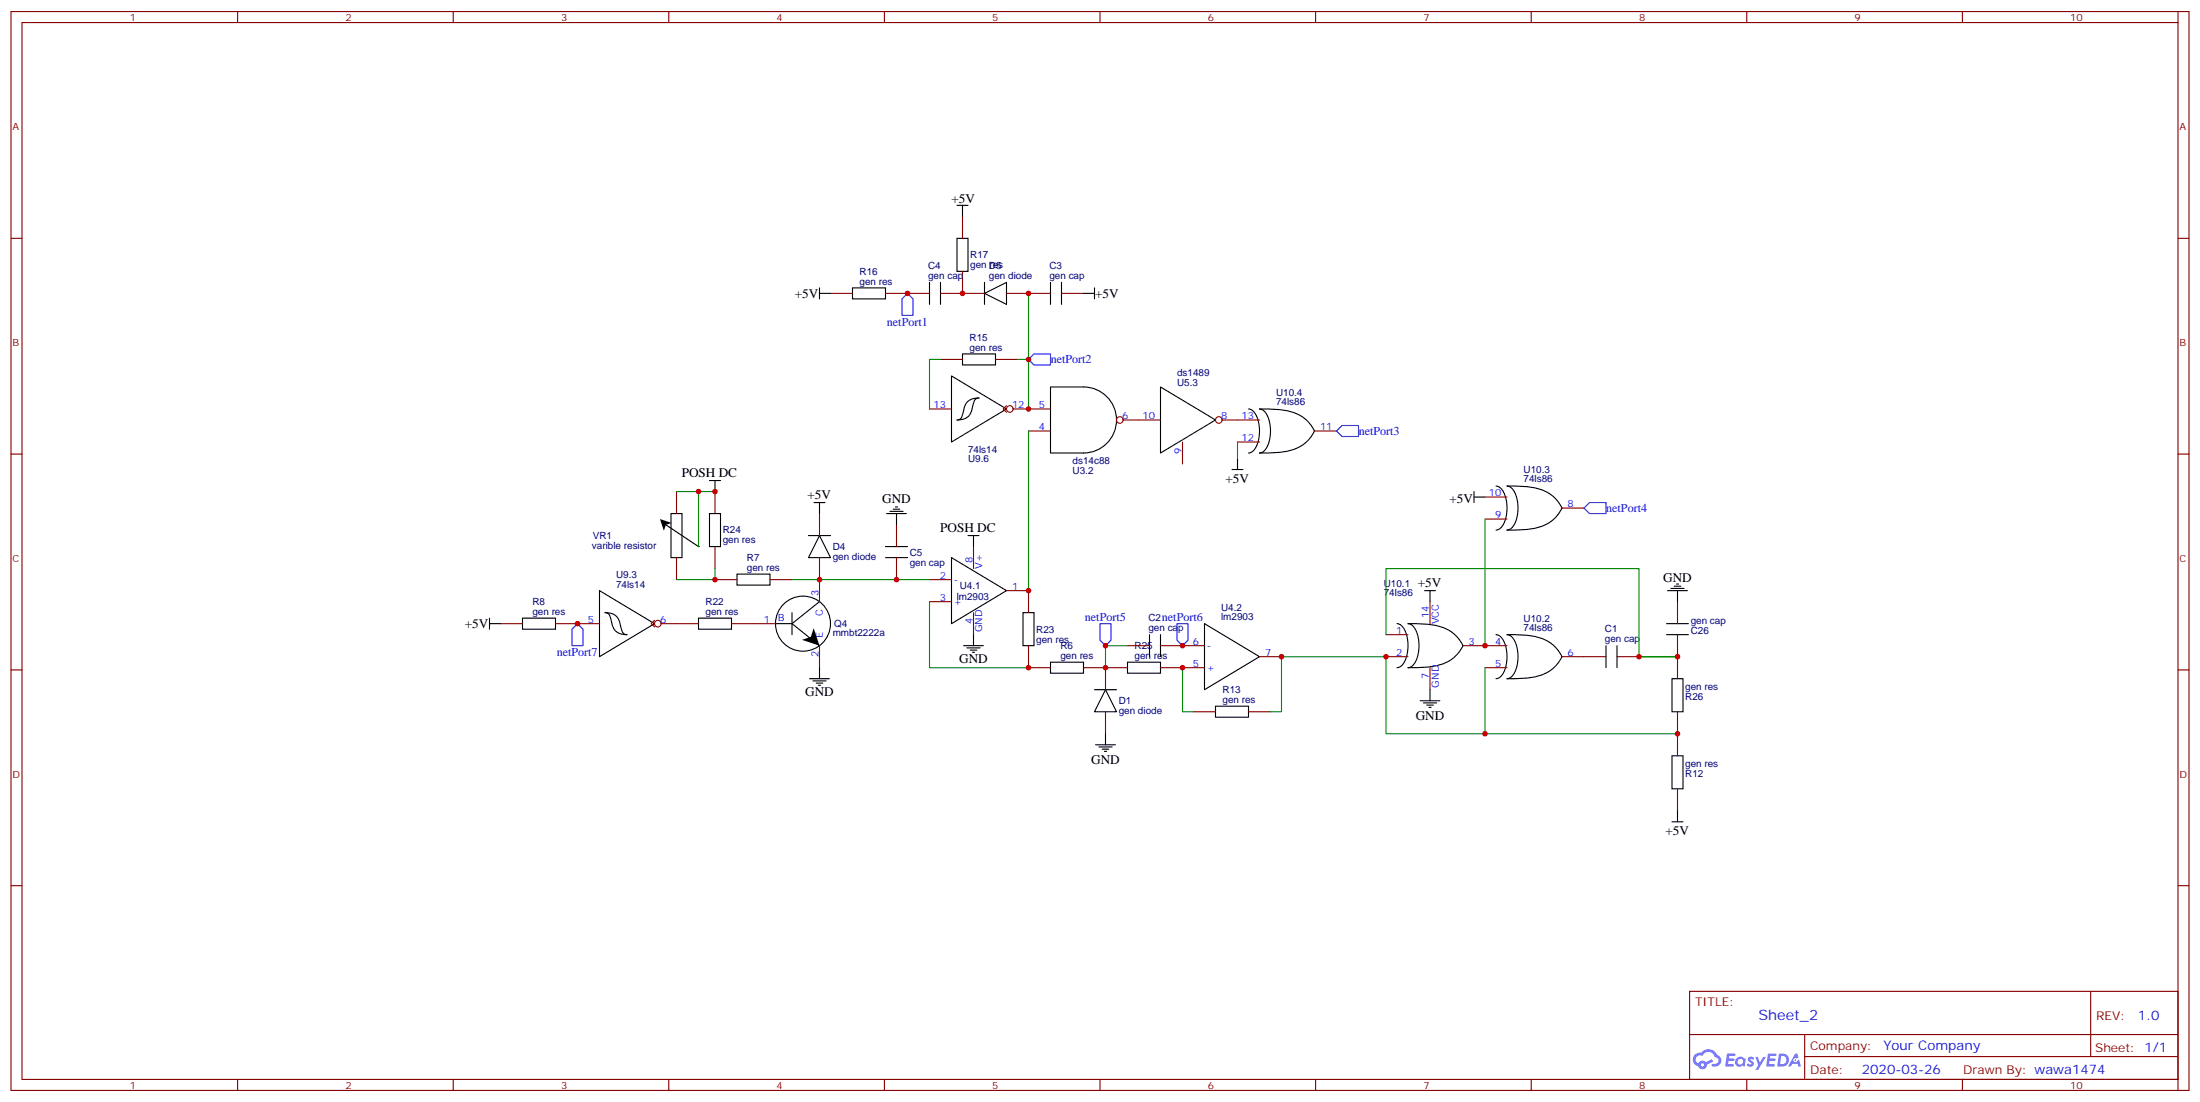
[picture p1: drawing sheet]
<svg xmlns="http://www.w3.org/2000/svg" width="706mm" height="353mm" viewBox="0 0 706 353" stroke-linecap="round" stroke-linejoin="round" font-family="sans-serif">
<g fill="none" stroke="#870000" stroke-width=".35">
<path d="M3.5 3.7h698.5v345.7h-698.5zM7.1 7.2h691.4v338.7h-691.4zM76.2 3.7v3.5M145.3 3.7v3.5M214.5 3.7v3.5M283.6 3.7v3.5M352.8 3.7v3.5M421.9 3.7v3.5M491.1 3.7v3.5M560.2 3.7v3.5M629.4 3.7v3.5M698.5 3.7v3.5"/>
<path d="M3.5 76.4h3.6M698.5 76.4h3.5M3.5 145.5h3.6M698.5 145.5h3.5M3.5 214.7h3.6M698.5 214.7h3.5M3.5 283.8h3.6M698.5 283.8h3.5M541.9 317.7h156.6v28.2h-156.6zM670.5 317.7v20.9M541.9 331.5h156.5M578.8 338.6h119.6"/>
<path d="M578.8 331.5v14.1M76.2 345.9v3.5M145.3 345.9v3.5M214.5 345.9v3.5M283.6 345.9v3.5M352.8 345.9v3.5M421.9 345.9v3.5M491.1 345.9v3.5M560.2 345.9v3.5M629.4 345.9v3.5M698.5 345.9v3.5"/>
</g>
<g fill="#5487ff">
<path d="M560.9 338.9a1.22 1.22 0 0 1 1.7 .2l-.4 .6a.47 .47 0 0 0-.4-.4 .47 .47 0 0 0-.5 .2l.2 .2a1.14 1.14 0 0 1 .8 1.8 1.14 1.14 0 0 1-1.9 0l-.3-.2 .5-.6 .8 .4a.29 .29 0 0 0 .3-.2 .29 .29 0 0 0-.3-.3 1.04 1.04 0 0 1-.5-1.7z"/>
<path d="M553.9 337.6l2.6 .2-.1 .5h-1.8l-.1 .9h1.5l.3 .4-.4 .3h-1.6l-.1 1.1 1.7 .1 .2 .3-.2 .3-2.6 .1z"/>
<path d="M567 337.6l2.7 .2-.1 .5h-1.9l-.1 .9h1.5l.4 .4-.4 .3h-1.6l-.2 1.1 1.8 .1 .1 .3-.1 .3-2.7 .1z"/>
<path d="M575.8 337.6h.7l.3 1.3-.6 .3a.69 .69 0 0 0-1 .3 .69 .69 0 0 0 .4 .9 .69 .69 0 0 0 .9-.6l.5-.3 .5 2.2h-.8l-.2-.8h-1.7l-.5 .8h-.9z"/>
<path d="M563 338.7h.8l.6 1.8 1.1-1.8h.8l-2.5 4.2h-.8l.9-1.6z"/>
<path d="M570.5 337.6l-.6 4.2h1.4a2.11 2.11 0 0 0 2.4-2.2 2.11 2.11 0 0 0-2.5-2zM571.3 338.3a1.43 1.43 0 0 1 1.6 1.6 1.43 1.43 0 0 1-2 1.1z"/>
<path d="M556.9 339.2a1.54 1.54 0 0 0-.1 2.2 1.54 1.54 0 0 0 2.1 .1l.6 .3 .3-2.3-.5-.3a1.49 1.49 0 0 0-2.4 0zM557.1 340.2a.95 .95 0 0 1 1.9 0 .95 .95 0 0 1-1.9 0z"/>
<path d="M543.6 338a2.18 2.18 0 0 0 1 3.7 1.44 1.44 0 0 0 1.7 .9 1.44 1.44 0 0 0 1.1-1.5l2-1-.4-.7-1.9 1a1.47 1.47 0 0 0-2.5 .4 1.39 1.39 0 0 1-.6-1.9 1.39 1.39 0 0 1 2-.5 2.12 2.12 0 0 1 2.1-1.3 2.12 2.12 0 0 1 1.9 1.7 1.14 1.14 0 0 1 1.1 1.4 1.14 1.14 0 0 1-1.6 .7 .43 .43 0 0 0-.6 .4 .43 .43 0 0 0 .5 .5 1.98 1.98 0 0 0 2.5-1.3 1.98 1.98 0 0 0-1.3-2.5 3.1 3.1 0 0 0-5.2-.7l-.9 .1zM545.5 341.3a.54 .54 0 0 1 1 0 .54 .54 0 0 1-1 0z"/>
<circle cx="575.8" cy="339.7" r=".26"/>
</g>
<g fill="none" stroke="#000" stroke-width=".35">
<path d="M213.4 168.1l10.6 7.1M215.2 164.6h3.5v14.1h-3.5zM227.5 164.6h3.6v10.6h-3.6zM259.3 171.6h7M262.8 171.6l3.5 7.1h-7zM284 175.2h7M284 178.7h7M305.2 178.7l17.6 10.6-17.6 10.5zM167.6 198.1h10.6v3.5h-10.6zM192.3 189.3l17.6 10.5-17.6 10.6zM194 196.3a4.6 4.6 0 0 1 5.1 4.7 2.29 2.29 0 0 0 2 2.4 4.6 4.6 0 0 1-5.1-4.8 2.29 2.29 0 0 0-2-2.3zM224 198.1h10.6v3.5h-10.6z"/>
<path d="M236.4 184h10.5v3.5h-10.5zM248.7 199.8h5.3M254 196.3v7.1M254 199.8l8.8 7.1M262.8 192.8l-8.8 7M328.1 196.3h3.5v10.6h-3.5zM386.3 199.8l17.6 10.6-17.6 10.6zM336.9 212.2h10.6v3.5h-10.6zM361.6 212.2h10.6v3.5h-10.6zM368.7 203.4v7M372.2 203.4v7M351 221h7.1"/>
<path d="M354.5 221l3.6 7.1h-7.1zM389.8 226.3h10.6v3.5h-10.6z"/>
<circle cx="257.5" cy="199.8" r="8.8"/>
</g>
<g fill="none" stroke="#870000" stroke-width=".35">
<path d="M217 157.5v7.1M229.3 157.5v7.1M217 178.7v7M229.3 175.2v7M262.8 164.6v7M262.8 178.7v14.1M287.5 168.1v7.1M287.5 178.7v7M312.2 175.2v7M160.5 199.8h7.1M178.2 199.8h14.1M209.9 198.8l-1.1 1 1.1 1.1"/>
<path d="M212 199.8h12M229.3 185.7h7.1M234.6 199.8h14.1M246.9 185.7h7.1M298.1 192.8h7.1M298.1 185.7h7.1M312.2 196.3v7.1M322.8 189.3h7v7M262.8 206.9v7.1M329.8 206.9v7.1h7.1M347.5 214h14.1M354.5 214v7"/>
<path d="M361.6 206.9h7.1M372.2 206.9h14.1M372.2 214h14.1M403.9 210.4h7.1M354.5 228.1v7M382.8 228.1h7M400.4 228.1h7.1"/>
<circle cx="211" cy="199.8" r="1.06"/>
</g>
<path d="M260.9 201.3l1.9 5.6-5.6-1.9 2.8-.9z" fill="#000"/>
<circle cx="224" cy="175.2" r=".18" fill="#870000"/>
<path d="M211.7 166.3l3.7 1.3-1.9 .6-.6 1.9z" fill="#000"/>
<g fill="none" stroke="#000" stroke-width=".35">
<path d="M306.9 76.4h3.5v10.6h-3.5zM306.9 65.8h3.5M308.7 65.8v3.5M262.8 92.3v3.5M262.8 94h3.5M273.4 92.3h10.6v3.5h-10.6zM298.1 90.5v7M301.6 90.5v7M315.7 94l7.1-3.5v7zM315.7 90.5v7M336.9 90.5v7M340.4 90.5v7"/>
<path d="M347.5 94h3.5M351 92.3v3.5M308.7 113.4h10.6v3.5h-10.6zM305.2 120.5l17.6 10.6-17.6 10.5zM310.6 128.5l1.9-.9 1.5-.1a2.06 2.06 0 0 0-2 2.4 4.6 4.6 0 0 1-5.1 4.7 2.06 2.06 0 0 0 2-2.3l.1-.8a4.9 4.9 0 0 1 1.6-3zM336.9 124h10.6a10.6 10.6 0 0 1 10.6 10.6 10.6 10.6 0 0 1-10.6 10.6h-10.6zM372.2 124l17.6 10.6-17.6 10.6zM400.4 131.1a4.1 4.1 0 0 1 3.1 3.8 11.2 11.2 0 0 1-1.5 9.5l-1 .7-.6 .1M403.9 131.1a26.6 26.6 0 0 1 13.1 2 11.3 11.3 0 0 1 4.6 5 12.4 12.4 0 0 1-10.7 6.8l-7 .3a4.1 4.1 0 0 0 3.2-3.8 11.2 11.2 0 0 0-1.5-9.6l-1.1-.7zM227.5 154h3.6M229.3 154v3.5M395.1 150.5h3.5"/>
<path d="M396.9 146.9v3.6M472.7 159.3h3.5M472.7 157.5v3.5M479.8 155.8a4.1 4.1 0 0 1 3.1 3.8 11.2 11.2 0 0 1-1.5 9.5l-1.1 .7-.5 .1M483.3 155.8a26.6 26.6 0 0 1 13.1 2 11.3 11.3 0 0 1 4.5 5 12.4 12.4 0 0 1-10.7 6.8l-6.9 .3a4.1 4.1 0 0 0 3.1-3.8 11.2 11.2 0 0 0-1.5-9.6l-1-.7zM261.1 161h3.5M262.8 161v3.6M284.3 164.6h6.4M285.4 163.9h4.2M286.5 163.2h2.1M287.2 162.5h.7M287.5 164.6v3.5"/>
<path d="M310.4 171.6h3.6M312.2 171.6v3.6M157 199.8h3.5M157 198.1v3.5M448 199.8a4.1 4.1 0 0 1 3.2 3.9 11.2 11.2 0 0 1-1.6 9.5l-1 .7-.6 .1M451.6 199.8a26.6 26.6 0 0 1 13 2.1 11.3 11.3 0 0 1 4.6 5 12.4 12.4 0 0 1-10.7 6.8l-6.9 .3a4.1 4.1 0 0 0 3.1-3.9 11.2 11.2 0 0 0-1.5-9.5l-1.1-.7zM456.8 189.3h3.6M458.6 189.3v3.5M534.5 199.8h7M534.8 189.3h6.4M535.9 188.6h4.2M536.9 187.9h2.1"/>
<path d="M537.6 187.1h.7M538 189.3v3.5M259.6 217.5h6.4M260.7 218.2h4.2M261.8 218.9h2.1M262.5 219.6h.7M262.8 214v3.5M309 206.9h6.4M310.1 207.6h4.2M311.1 208.3h2.2M311.9 209h.7M312.2 203.4v3.5"/>
<path d="M479.8 203.4a4.1 4.1 0 0 1 3.1 3.8 11.2 11.2 0 0 1-1.5 9.5l-1.1 .7-.5 .1M483.3 203.4a26.6 26.6 0 0 1 13.1 2.1 11.3 11.3 0 0 1 4.5 4.9 12.4 12.4 0 0 1-10.7 6.8l-6.9 .3a4.1 4.1 0 0 0 3.1-3.8 11.2 11.2 0 0 0-1.5-9.5l-1-.7zM515.1 206.9v7.1M518.6 206.9v7.1M534.5 203.4h7M536.2 217.5h3.6v10.6h-3.6zM351.4 238.7h6.3M352.4 239.4h4.3M354.5 235.1v3.6M455.4 224.5h6.4M456.5 225.2h4.2M457.6 226h2.1"/>
<path d="M458.3 226.7h.7M458.6 221v3.5M353.5 240.1h2.1M354.2 240.8h.7M536.2 242.2h3.6v10.6h-3.6zM538 259.8v3.5M536.2 263.3h3.6"/>
</g>
<g fill="none" stroke="#870000" stroke-width=".35">
<path d="M308.7 69.3v7.1M266.3 94h7.1M284 94h14.1M301.6 94h14.1M308.7 87v7M322.8 94h14.1M340.4 94h7.1M301.6 115.2h7.1M319.3 115.2h7M298.1 131.1h7.1M322.8 130l-1.1 1.1 1.1 1M324.9 131.1h12"/>
<path d="M329.8 138.1h7.1M360.2 134.6h12M391.9 134.6h12M421.6 138.1h7M379.2 141.6v7.1M396.9 141.6h7M476.2 159.3h7.1M476.2 166.3h7.1M500.9 162.8h7.1M458.6 192.8v7M538 192.8v7M444.5 203.4h7.1"/>
<path d="M444.5 210.4h7.1M458.6 214v7M469.2 206.9h14.1M476.2 214h7.1M500.9 210.4h14.2M518.6 210.4h7M538 203.4v14.1M538 228.1v14.1M538 252.8v7"/>
<circle cx="323.8" cy="131.1" r="1.06"/>
<circle cx="359.1" cy="134.6" r="1.06"/>
<circle cx="390.9" cy="134.6" r="1.06"/>
</g>
<path d="M291 94l1.8 1.8v5.3h-3.5v-5.3zM329.8 115.2l1.8-1.8h5.3v3.5h-5.3zM428.6 138.1l1.8-1.8h5.3v3.6h-5.3zM508 162.8l1.8-1.8h5.3v3.6h-5.3zM185.2 199.8l1.8 1.8v5.3h-3.6v-5.3zM352.8 199.8h3.5v5.3l-1.8 1.8-1.7-1.8zM377.5 199.8h3.5v5.3l-1.8 1.8-1.7-1.8z" fill="none" stroke="#00f" stroke-width=".35"/>
<g fill="none" stroke="#008700" stroke-width=".35">
<path d="M329.8 94v21.2M301.6 115.2h-3.5v15.9M326.3 115.2h3.5v15.9M329.8 138.1v51.2M217 157.5h12.3M224 157.5v17.7M396.9 141.6v5.3M476.2 166.3v40.6M229.3 182.2v3.5h-12.3M254 185.7h44.1M298.1 192.8v21.2h31.7M361.6 206.9h-7.1v7.1"/>
<path d="M379.2 214v14.1h3.6M444.5 203.4v-21.2h81.1v28.2h12.4M476.2 214v21.1h-31.7v-24.7h-33.5v17.7h-3.5M476.2 235.1h61.8"/>
</g>
<g fill="#c00">
<circle cx="185.2" cy="199.8" r=".88"/>
<circle cx="354.5" cy="206.9" r=".88"/>
<circle cx="291" cy="94" r=".88"/>
<circle cx="308.7" cy="94" r=".88"/>
<circle cx="329.8" cy="94" r=".88"/>
<circle cx="329.8" cy="115.2" r=".88"/>
<circle cx="329.8" cy="131.1" r=".88"/>
<circle cx="329.8" cy="189.3" r=".88"/>
<circle cx="538" cy="235.1" r=".88"/>
<circle cx="476.3" cy="235.1" r=".88"/>
<circle cx="444.5" cy="210.4" r=".88"/>
<circle cx="411" cy="210.4" r=".88"/>
<circle cx="287.5" cy="185.7" r=".88"/>
<circle cx="329.8" cy="214" r=".88"/>
<circle cx="224" cy="157.5" r=".88"/>
<circle cx="229.3" cy="157.5" r=".88"/>
<circle cx="379.2" cy="214" r=".88"/>
<circle cx="262.8" cy="185.7" r=".88"/>
<circle cx="354.5" cy="214" r=".88"/>
<circle cx="229.3" cy="185.7" r=".88"/>
<circle cx="525.6" cy="210.4" r=".88"/>
<circle cx="538" cy="210.4" r=".88"/>
<circle cx="476.3" cy="206.9" r=".88"/>
<circle cx="379.2" cy="206.9" r=".88"/>
</g>
<text font-size="4.6" fill="#00f" x="564" y="326.7">Sheet_2</text>
<g font-size="4.2">
<text x="305.2" y="65.1">+5V</text>
<text x="254.9" y="95.4">+5V</text>
<text x="351.2" y="95.4">+5V</text>
<text x="218.6" y="152.9">POSH DC</text>
<text x="393" y="154.8">+5V</text>
<text x="258.9" y="159.9">+5V</text>
<text x="282.9" y="161.3">GND</text>
<text x="464.9" y="161">+5V</text>
<text x="301.5" y="170.6">POSH DC</text>
<text x="454.7" y="188.1">+5V</text>
<text x="533.4" y="186.4">GND</text>
<text x="149" y="201.2">+5V</text>
<text x="307.6" y="212.5">GND</text>
<text x="258.2" y="223.1">GND</text>
<text x="454" y="230.6">GND</text>
<text x="350" y="244.7">GND</text>
<text x="534.2" y="267.6">+5V</text>
</g>
<g font-size="4.2" fill="#00f">
<text x="685.7" y="326.9">1.0</text>
<text x="604" y="336.5">Your Company</text>
<text x="597.1" y="344.3">2020-03-26</text>
</g>
<g font-size="3.9" fill="#00f">
<text x="284.4" y="104.5">netPort1</text>
<text x="337" y="116.4">netPort2</text>
<text x="435.7" y="139.4">netPort3</text>
<text x="515.1" y="164.1">netPort4</text>
<text x="347.9" y="198.9">netPort5</text>
<text x="372.6" y="198.9">netPort6</text>
<text x="178.5" y="210.4">netPort7</text>
</g>
<g font-size="3.9" fill="#800">
<text x="543.6" y="322.3">TITLE:</text>
<text x="672.3" y="326.9">REV:</text>
<text x="580.5" y="336.5">Company:</text>
<text x="671.9" y="337.1">Sheet: 1/1</text>
<text x="580.5" y="344.1">Date:</text>
<text x="629.6" y="344.2">Drawn By: wawa1474</text>
</g>
<g font-size="3.2" fill="#800">
<text x="41.6" y="6.7">1</text>
<text x="110.8" y="6.7">2</text>
<text x="179.9" y="6.7">3</text>
<text x="249.1" y="6.7">4</text>
<text x="318.2" y="6.7">5</text>
<text x="387.3" y="6.7">6</text>
<text x="456.5" y="6.7">7</text>
<text x="525.6" y="6.7">8</text>
<text x="594.8" y="6.7">9</text>
<text x="663.9" y="6.7">10</text>
<text x="4.1" y="41.8">A</text>
<text x="699" y="41.8">A</text>
<text x="4.1" y="110.9">B</text>
<text x="699" y="110.9">B</text>
<text x="4.1" y="180.1">C</text>
<text x="699" y="180.1">C</text>
<text x="4.1" y="249.2">D</text>
<text x="699" y="249.2">D</text>
<text x="41.6" y="348.9">1</text>
<text x="110.8" y="348.9">2</text>
<text x="179.9" y="348.9">3</text>
<text x="249.1" y="348.9">4</text>
<text x="318.2" y="348.9">5</text>
<text x="387.3" y="348.9">6</text>
<text x="456.5" y="348.9">7</text>
<text x="525.6" y="348.9">8</text>
<text x="594.8" y="348.9">9</text>
<text x="663.9" y="348.9">10</text>
</g>
<g font-size="3.2" fill="#000080">
<text x="311.1" y="82.7">R17</text>
<text x="275.7" y="88">R16</text>
<text x="297.7" y="89.4">gen cap</text>
<text x="297.7" y="86.2">C4</text>
<text x="311.1" y="85.9">gen res</text>
<text x="317.2" y="89.4">gen diode</text>
<text x="317.2" y="86.2">D5</text>
<text x="336.6" y="89.4">gen cap</text>
<text x="336.6" y="86.2">C3</text>
<text x="275.7" y="91.2">gen res</text>
<text x="311" y="112.4">gen res</text>
<text x="311" y="109.1">R15</text>
<text x="377.5" y="120.5">ds1489</text>
<text x="377.5" y="123.6">U5.3</text>
<text x="409.3" y="129.9">74ls86</text>
<text x="409.3" y="126.9">U10.4</text>
<text x="310.5" y="145.2">74ls14</text>
<text x="310.5" y="148.1">U9.6</text>
<text x="344" y="148.7">ds14c88</text>
<text x="344" y="151.9">U3.2</text>
<text x="488.6" y="154.6">74ls86</text>
<text x="488.6" y="151.6">U10.3</text>
<text x="190.1" y="172.8">VR1</text>
<text x="231.8" y="170.9">R24</text>
<text x="189.9" y="176">varible resistor</text>
<text x="231.8" y="174.1">gen res</text>
<text x="239.6" y="179.7">R7</text>
<text x="267.1" y="179.4">gen diode</text>
<text x="267.1" y="176.2">D4</text>
<text x="291.7" y="178">C5</text>
<text x="197.6" y="185.3">U9.3</text>
<text x="239.5" y="182.9">gen res</text>
<text x="291.7" y="181.3">gen cap</text>
<text x="197.6" y="188.4">74ls14</text>
<text x="307.8" y="188.6">U4.1</text>
<text x="443.8" y="191">74ls86</text>
<text x="443.8" y="188.1">U10.1</text>
<text x="170.8" y="197">gen res</text>
<text x="170.8" y="193.8">R8</text>
<text x="226.3" y="197">gen res</text>
<text x="226.3" y="193.8">R22</text>
<text x="306.8" y="192.2">lm2903</text>
<text x="391.6" y="195.9">U4.2</text>
<text x="267.1" y="204">mmbt2222a</text>
<text x="267.5" y="201">Q4</text>
<text x="332.3" y="202.7">R23</text>
<text x="368.3" y="202.3">gen cap</text>
<text x="368.3" y="199.1">C2</text>
<text x="391.6" y="198.8">lm2903</text>
<text x="488.6" y="202.2">74ls86</text>
<text x="488.6" y="199.3">U10.2</text>
<text x="514.7" y="202.7">C1</text>
<text x="542.2" y="199.8">gen cap</text>
<text x="542.2" y="203">C26</text>
<text x="332.3" y="206">gen res</text>
<text x="340.1" y="207.9">R6</text>
<text x="363.9" y="207.9">R25</text>
<text x="514.7" y="205.8">gen cap</text>
<text x="340.1" y="211.1">gen res</text>
<text x="363.9" y="211.1">gen res</text>
<text x="540.5" y="221">gen res</text>
<text x="358.8" y="225.7">D1</text>
<text x="392.1" y="225.2">gen res</text>
<text x="392.1" y="222">R13</text>
<text x="540.5" y="224.2">R26</text>
<text x="358.8" y="228.9">gen diode</text>
<text x="540.5" y="245.7">gen res</text>
<text x="540.5" y="248.9">R12</text>
</g>
<g font-size="3.2" fill="#00f">
<text x="299.4" y="130.7">13</text>
<text x="324.6" y="130.7">12</text>
<text x="333.1" y="130.7">5</text>
<text x="333.1" y="137.8">4</text>
<text x="359.8" y="134.2">6</text>
<text x="366.4" y="134.2">10</text>
<text x="391.6" y="134.2">8</text>
<text x="398.1" y="134.2">13</text>
<text x="423.3" y="137.8">11</text>
<text x="398.1" y="141.3">12</text>
<text x="378.9" y="145.4" transform="rotate(-90 378.9 145.4)">9</text>
<text x="477.5" y="158.9">10</text>
<text x="479.5" y="166">9</text>
<text x="502.7" y="162.5">8</text>
<text x="301.4" y="185.4">2</text>
<text x="311.9" y="180.4" transform="rotate(-90 311.9 180.4)">8</text>
<text x="315" y="182.4" transform="rotate(-90 315 182.4)">V+</text>
<text x="262.5" y="191" transform="rotate(-90 262.5 191)">3</text>
<text x="305.9" y="186.8">-</text>
<text x="324.6" y="188.9">1</text>
<text x="263.9" y="197.5" transform="rotate(-90 263.9 197.5)">C</text>
<text x="301.4" y="192.4">3</text>
<text x="305.9" y="193.9">+</text>
<text x="188.5" y="199.5">5</text>
<text x="211.7" y="199.5">6</text>
<text x="244.9" y="199.5">1</text>
<text x="249.4" y="199.1">B</text>
<text x="311.9" y="200.1" transform="rotate(-90 311.9 200.1)">4</text>
<text x="315" y="202.7" transform="rotate(-90 315 202.7)">GND</text>
<text x="447.8" y="203">1</text>
<text x="458.3" y="198.1" transform="rotate(-90 458.3 198.1)">14</text>
<text x="461.4" y="200.1" transform="rotate(-90 461.4 200.1)">VCC</text>
<text x="263.9" y="204.4" transform="rotate(-90 263.9 204.4)">E</text>
<text x="382.5" y="206.6">6</text>
<text x="387" y="208">-</text>
<text x="471" y="206.6">3</text>
<text x="479.5" y="206.6">4</text>
<text x="262.5" y="210.7" transform="rotate(-90 262.5 210.7)">2</text>
<text x="382.5" y="213.6">5</text>
<text x="387" y="215">+</text>
<text x="405.7" y="210.1">7</text>
<text x="447.8" y="210.1">2</text>
<text x="479.5" y="213.6">5</text>
<text x="502.7" y="210.1">6</text>
<text x="458.3" y="217.7" transform="rotate(-90 458.3 217.7)">7</text>
<text x="461.4" y="220.3" transform="rotate(-90 461.4 220.3)">GND</text>
</g>
</svg>
